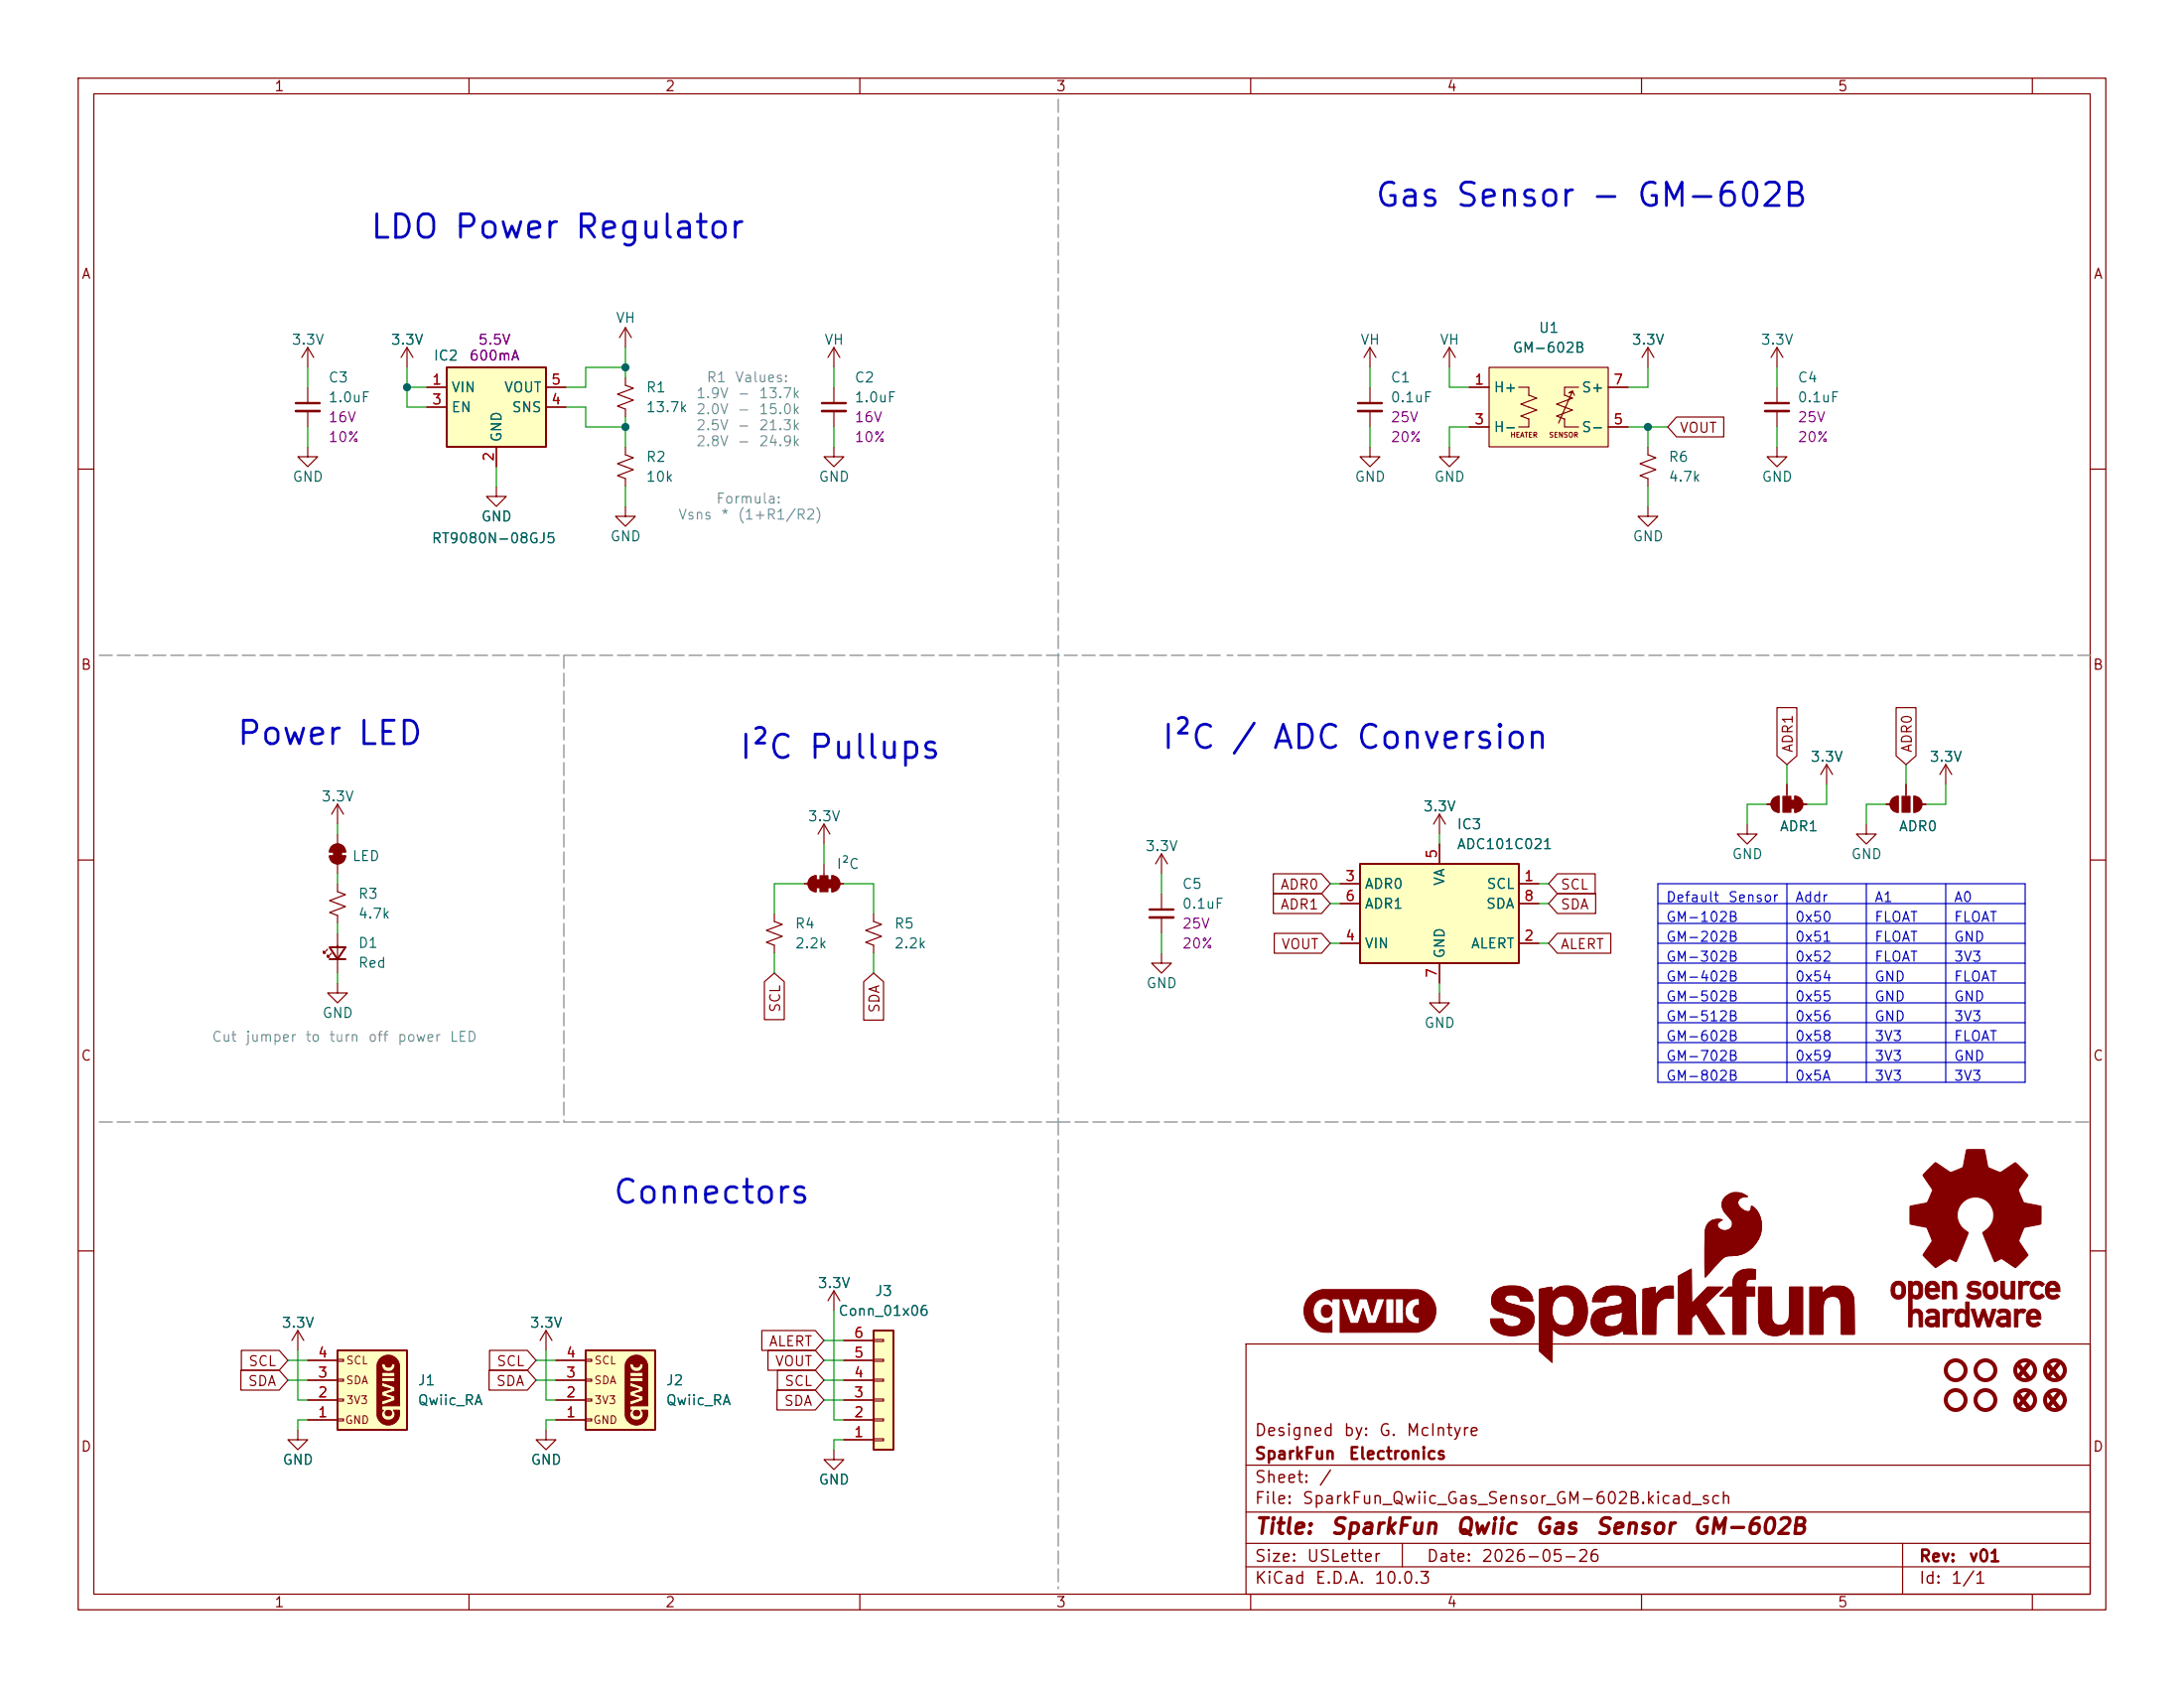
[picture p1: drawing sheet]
<svg xmlns="http://www.w3.org/2000/svg" width="279mm" height="216mm" viewBox="0 0 279 216" stroke-linecap="round" stroke-linejoin="round" font-family="sans-serif">
<g fill="none" stroke="#840000" stroke-width=".15">
<path d="M10 10h259.4v195.9h-259.4zM12 12h255.4v191.9h-255.4zM60 10v2M110 10v2M160 10v2M210 10v2M260 10v2M106.7 57.2v1.2h1.2l-1.2 1.3-1.3-1.3h1.3M175.3 57.2v1.2h1.2l-1.2 1.3-1.3-1.3h1.3M175.3 44.5v2.5M175.3 49.5v2.1M175.3 52.6v2"/>
<path d="M175.3 44.5l-.8 1.2M175.3 44.5l.7 1.2M10 60h2M267.4 60h2M10 110h2M42.2 109.5h2a1.02 1.02 0 0 1-1 1 1.02 1.02 0 0 1-1-1zM42.5 108.3a1.02 1.02 0 0 1 1.1-.3 1.02 1.02 0 0 1 .6 1h-2l.1-.5zM43.2 102.9v2.5M43.2 106.7v1.3M43.2 110.5v1.3M43.2 119.4v5.1M43.2 102.9l-.8 1.2"/>
<path d="M43.2 102.9l.7 1.2M99.1 116.8v1.1l1 .3-2.1 .8 2.1 .8-2.1 .7 1.1 .4v1M102.9 113h1.2M103.7 112.3l.3-.2 .4-.1v2a1.02 1.02 0 0 1-.9-.6 1.02 1.02 0 0 1 .2-1.1zM105.4 105.4l-.8 1.3M105.4 105.4l.8 1.3M105.4 105.4v2.6M105.4 110.5v1.5M106.4 112a1.02 1.02 0 0 1 1 1 1.02 1.02 0 0 1-1 1zM106.7 113h1.2M111.8 116.8v1.1l1 .3-2.1 .8 2.1 .8-2.1 .7 1.1 .4v1M267.4 110h2"/>
<path d="M41.9 121.4l-.5 .5v-.2v.2h.3M42.4 121.9l-.5 .5v-.2v.2h.3M43.2 125.7v1.3h1.2l-1.2 1.3-1.3-1.3h1.3M10 160h2M38.1 170.2l-.8 1.3M38.1 170.2l.8 1.3M38.1 170.2v2.5M159.4 171.9h108v32h-108zM267.4 160h2M159.4 197.4h108M159.4 193.4h108M159.4 187.4h108"/>
<path d="M179.4 197.4v3M243.4 197.4v6.5M60 203.9v2M110 203.9v2M159.4 200.4h108M160 203.9v2M210 203.9v2M260 203.9v2"/>
</g>
<g fill="#840000" stroke="#840000" stroke-width=".15">
<path d="M42.7 108.7h1v1h-1z"/>
<path d="M42.2 109.5h2a1.02 1.02 0 0 1-1 1 1.02 1.02 0 0 1-1-1z"/>
<path d="M42.5 108.3a1.02 1.02 0 0 1 1.1-.3 1.02 1.02 0 0 1 .6 1h-2l.1-.5z"/>
<path d="M105.9 112.5h.5v1h-.5z"/>
<path d="M106.4 112a1.02 1.02 0 0 1 1 1 1.02 1.02 0 0 1-1 1z"/>
<path d="M104.9 112h1v2h-1z"/>
<path d="M104.4 112.5h.5v1h-.5z"/>
<path d="M103.7 112.3l.3-.2 .4-.1v2a1.02 1.02 0 0 1-.9-.6 1.02 1.02 0 0 1 .2-1.1z"/>
</g>
<g fill="none" stroke="#840000" stroke-width=".51">
<circle cx="250.2" cy="179.1" r="1.27"/>
<circle cx="250.2" cy="175.3" r="1.27"/>
<circle cx="254" cy="179.1" r="1.27"/>
<circle cx="259.1" cy="175.3" r="1.27"/>
<circle cx="259.1" cy="179.1" r="1.27"/>
<circle cx="262.9" cy="175.3" r="1.27"/>
<circle cx="262.9" cy="179.1" r="1.27"/>
</g>
<path d="M173.7 51.6h3.1" fill="none" stroke="#840000" stroke-width=".3"/>
<path d="M173.7 52.6h3.1" fill="none" stroke="#840000" stroke-width=".33"/>
<path d="M42.2 121.2h2l-1 1.5zM42.2 122.7h2" fill="none" stroke="#840000" stroke-width=".25"/>
<path d="M43.2 172.7h8.9v10.2h-8.9z" fill="#ffffc2"/>
<g fill="#840000" stroke="#840000" stroke-width=".13">
<path d="M48.7 173.7a1.46 1.46 0 0 1 2.4 .9v5.2h-2.2v-.1l1.6-.6v-.5l-1-.3 1-.4v-2.4h-.8v-.1a.8 .8 0 0 0 .8-.9l-.4-.1a.4 .4 0 0 1-.4 .5 .4 .4 0 0 1-.4-.5l-.5 .1a.82 .82 0 0 0 .9 .9v.1h-.9v.6h1.7v.1h-1.7v.5h1.7v.7l-1.6-.6-.1 .5 1.2 .4-1.1 .3-.1 .5 1.2 .3-1.1 .4-.1 1.2h.3a.82 .82 0 0 0 .4 1.3 .82 .82 0 0 0 1-.8l-.2-.5h.8a1.49 1.49 0 0 1-1.1 1.8 1.49 1.49 0 0 1-1.8-1.2v-6.4l.2-.5z"/>
<circle cx="49.7" cy="180.7" r=".4"/>
</g>
<path d="M43.2 172.7h8.9v10.2h-8.9z" fill="none" stroke="#840000" stroke-width=".25"/>
<path d="M148.6 114.3v2M148.6 117.3v2.1M184.1 127v1.3h1.3l-1.3 1.2-1.2-1.2h1.2M39.4 179.1h3.8M39.4 176.5h3.8M39.4 174h3.8M43.2 173.9h.7v.2h-.7zM43.2 176.4h.7v.3h-.7zM43.2 178.9h.7v.3h-.7zM39.4 181.6h3.8M43.2 181.5h.7v.2h-.7z" fill="none" stroke="#840000" stroke-width=".15"/>
<path d="M147.1 116.3h3" fill="none" stroke="#840000" stroke-width=".3"/>
<path d="M147.1 117.3h3" fill="none" stroke="#840000" stroke-width=".33"/>
<path d="M57.1 47h12.7v10.2h-12.7z" fill="#ffffc2"/>
<path d="M57.1 47h12.7v10.2h-12.7z" fill="none" stroke="#840000" stroke-width=".25"/>
<g fill="none" stroke="#840000" stroke-width=".15">
<path d="M54.6 49.5h2.5M54.6 52.1h2.5M63.5 57.2v2.5M69.8 49.5h2.6M69.8 52.1h2.6M106.7 44.5v2.5M106.7 49.5v2.1M106.7 52.6v2M106.7 44.5l-.8 1.2M106.7 44.5l.7 1.2M43.2 113v1l1 .4-2 .8 2 .8-2 .7 1 .4v1M148.6 109.2l-.8 1.3"/>
<path d="M148.6 109.2l.8 1.3M148.6 109.2v2.6M148.6 121.9v1.3h1.3l-1.3 1.3-1.3-1.3h1.3"/>
</g>
<path d="M105.2 51.6h3" fill="none" stroke="#840000" stroke-width=".3"/>
<path d="M105.2 52.6h3" fill="none" stroke="#840000" stroke-width=".33"/>
<path d="M174 110.5h20.3v12.7h-20.3z" fill="#ffffc2"/>
<path d="M174 110.5h20.3v12.7h-20.3z" fill="none" stroke="#840000" stroke-width=".25"/>
<g fill="none" stroke="#840000" stroke-width=".15">
<path d="M80 57.2v1l1 .3-2 .8 2 .8-2 .7 1 .4v1M80 48.3v1l1 .4-2 .7 2 .8-2 .7 1 .4v1M233.7 97.8l-.8 1.3M233.7 97.8l.7 1.3M233.7 97.8v2.5M171.4 113h2.6M171.4 115.6h2.6M184.1 108v2.5M194.3 113h2.5M194.3 115.6h2.5M226.1 102.9h1.2M226.9 102.2l.3-.3h.4v2a1.02 1.02 0 0 1-.9-.6 1.02 1.02 0 0 1 .2-1.1z"/>
<path d="M228.6 100.3v1.6M229.6 101.9a1.02 1.02 0 0 1 1 1 1.02 1.02 0 0 1-1 1zM229.9 102.9h1.2M171.4 120.7h2.6M184.1 123.2v2.5M194.3 120.7h2.5M106.7 165.1l-.8 1.3M106.7 165.1l.7 1.3M106.7 165.1v2.5M38.1 182.9v1.3h1.3l-1.3 1.2-1.3-1.2h1.3M106.7 185.4v1.3h1.2l-1.2 1.3-1.3-1.3h1.3"/>
</g>
<g fill="#840000" stroke="#840000" stroke-width=".15">
<path d="M229.1 102.4h.5v1h-.5z"/>
<path d="M229.6 101.9a1.02 1.02 0 0 1 1 1 1.02 1.02 0 0 1-1 1z"/>
<path d="M228.1 101.9h1v2h-1z"/>
<path d="M226.9 102.2l.3-.3h.4v2a1.02 1.02 0 0 1-.9-.6 1.02 1.02 0 0 1 .2-1.1z"/>
</g>
<path d="M74.9 172.7h8.9v10.2h-8.9z" fill="#ffffc2"/>
<g fill="#840000" stroke="#840000" stroke-width=".13">
<path d="M80.4 173.7a1.46 1.46 0 0 1 2.5 .9v5.2h-2.3v-.1l1.7-.6v-.5l-1.1-.3 1.1-.4v-2.4h-.9v-.1a.8 .8 0 0 0 .9-.9l-.5-.1a.4 .4 0 0 1-.4 .5 .4 .4 0 0 1-.4-.5l-.4 .1a.82 .82 0 0 0 .8 .9v.1h-.8v.6h1.7v.1h-1.7v.5h1.7v.7l-1.7-.6v.5l1.1 .4-1.1 .3v.5l1.1 .3-1.1 .4v1.2h.2a.82 .82 0 0 0 .4 1.3 .82 .82 0 0 0 1.1-.8l-.2-.5h.8a1.49 1.49 0 0 1-1.1 1.8 1.49 1.49 0 0 1-1.8-1.2v-6.4l.1-.5z"/>
<circle cx="81.5" cy="180.7" r=".4"/>
</g>
<path d="M74.9 172.7h8.9v10.2h-8.9z" fill="none" stroke="#840000" stroke-width=".25"/>
<g fill="none" stroke="#840000" stroke-width=".15">
<path d="M52.1 44.5l-.8 1.2M52.1 44.5l.7 1.2M52.1 44.5v2.5M80 41.9l-.8 1.3M80 41.9l.8 1.3M80 41.9v2.6M69.8 170.2l-.7 1.3M69.8 170.2l.8 1.3M69.8 170.2v2.5M71.1 179.1h3.8M71.1 176.5h3.8M71.1 174h3.8"/>
<path d="M74.9 173.9h.8v.2h-.8zM74.9 176.4h.8v.3h-.8zM74.9 178.9h.8v.3h-.8zM69.8 182.9v1.3h1.3l-1.3 1.2-1.2-1.2h1.2M71.1 181.6h3.8M74.9 181.5h.8v.2h-.8z"/>
</g>
<path d="M111.8 170.2h2.5v15.2h-2.5z" fill="#ffffc2"/>
<path d="M111.8 170.2h2.5v15.2h-2.5z" fill="none" stroke="#840000" stroke-width=".25"/>
<g fill="none" stroke="#840000" stroke-width=".15">
<path d="M185.4 57.2v1.2h1.3l-1.3 1.3-1.3-1.3h1.3M63.5 62.2v1.3h1.3l-1.3 1.3-1.3-1.3h1.3M241.3 102.9h1.3M242.1 102.2l.4-.3h.3v2a1.02 1.02 0 0 1-.9-.6 1.02 1.02 0 0 1 .2-1.1zM243.8 100.3v1.6M244.9 101.9a1.02 1.02 0 0 1 1 1 1.02 1.02 0 0 1-1 1zM245.1 102.9h1.3M107.9 179.1h3.9M107.9 176.5h3.9M107.9 174h3.9M107.9 171.5h3.9M111.8 178.9h1.2v.3h-1.2z"/>
<path d="M111.8 176.4h1.2v.3h-1.2zM111.8 173.9h1.2v.2h-1.2zM111.8 171.3h1.2v.3h-1.2zM107.9 184.2h3.9M107.9 181.6h3.9M111.8 184h1.2v.3h-1.2zM111.8 181.5h1.2v.2h-1.2z"/>
</g>
<g fill="#840000" stroke="#840000" stroke-width=".15">
<path d="M244.9 101.9a1.02 1.02 0 0 1 1 1 1.02 1.02 0 0 1-1 1z"/>
<path d="M243.3 101.9h1v2h-1z"/>
<path d="M242.1 102.2l.4-.3h.3v2a1.02 1.02 0 0 1-.9-.6 1.02 1.02 0 0 1 .2-1.1z"/>
</g>
<path d="M190.5 47h15.2v10.2h-15.2z" fill="#ffffc2"/>
<g fill="none" stroke="#840000" stroke-width=".15">
<path d="M39.4 57.2v1.2h1.2l-1.2 1.3-1.3-1.3h1.3M39.4 44.5v2.5M39.4 49.5v2.1M39.4 52.6v2M39.4 44.5l-.8 1.2M39.4 44.5l.7 1.2M54.6 49.5h2.5M54.6 52.1h2.5M63.5 57.2v2.5M69.8 49.5h2.6M69.8 52.1h2.6M185.4 44.5l-.7 1.2"/>
<path d="M185.4 44.5l.8 1.2M185.4 44.5v2.5M188 49.5h2.5M188 54.6h2.5M190.5 47h15.2v10.2h-15.2zM194.3 49.5h1.3v1l1 .4-2 .8 2 .8-2 .7 1 .4v1h-1.3M201.4 50.5l-.2-.5-.5 .3 .5-.3-1.8 4.1M201.9 49.5h-1.7v1l1 .4-2.1 .8 2.1 .8-2.1 .7 1.1 .4v1h1.7M205.7 49.5h2.6M205.7 54.6h2.6M210.8 57.2v1l1 .3-2 .8 2 .8-2 .7 1 .4v1M210.8 44.5l-.7 1.2"/>
<path d="M210.8 44.5l.8 1.2M210.8 44.5v2.5M214.5 53.3h6v2.6h-6l-1.1-1.3zM227.3 57.2v1.2h1.3l-1.3 1.3-1.2-1.3h1.2M227.3 44.5l-.7 1.2M227.3 44.5l.8 1.2M227.3 44.5v2.5M227.3 49.5v2.1M227.3 52.6v2M80 64.8v1.2h1.3l-1.3 1.3-1.3-1.3h1.3M210.8 64.8v1.2h1.3l-1.3 1.3-1.3-1.3h1.3M227.3 90.5h2.6v6.2l-1.3 1.1-1.3-1.1z"/>
<path d="M242.6 90.5h2.5v6.2l-1.3 1.1-1.2-1.1zM248.9 97.8l-.7 1.3M248.9 97.8l.8 1.3M248.9 97.8v2.5M162.9 111.8h6.2l1.1 1.2-1.1 1.3h-6.2zM162.9 114.3h6.2l1.1 1.3-1.1 1.2h-6.2zM163 119.4h6.1l1.1 1.3-1.1 1.2h-6.1zM171.4 113h2.6M171.4 115.6h2.6M184.1 104.1l-.7 1.3M184.1 104.1l.8 1.3M184.1 104.1v2.6"/>
<path d="M184.1 108v2.5M194.3 113h2.5M194.3 115.6h2.5M199.2 119.4h6.9v2.5h-6.9l-1.1-1.2zM199.2 111.8h4.9v2.5h-4.9l-1.1-1.3zM199.2 114.3h4.9v2.5h-4.9l-1.1-1.2zM223.5 105.4v1.3h1.3l-1.3 1.3-1.3-1.3h1.3M226.1 102.9h1.2M228.6 100.3v1.3M229.9 102.9h1.2M238.8 105.4v1.3h1.2l-1.2 1.3-1.3-1.3h1.3M241.3 102.9h1.3"/>
<path d="M243.8 100.3v1.3M245.1 102.9h1.3M97.8 125.6l1.3-1.1 1.2 1.1v4.8h-2.5zM110.5 125.6l1.3-1.1 1.2 1.1v4.9h-2.5zM171.4 120.7h2.6M184.1 123.2v2.5M194.3 120.7h2.5M30.8 175.3h4.9l1.1 1.2-1.1 1.3h-4.9zM30.9 172.7h4.8l1.1 1.3-1.1 1.3h-4.8zM39.4 179.1h3.8M39.4 176.5h3.8M39.4 174h3.8"/>
<path d="M62.6 175.3h4.9l1.1 1.2-1.1 1.3h-4.9zM62.6 172.7h4.9l1.1 1.3-1.1 1.3h-4.9zM71.1 179.1h3.8M71.1 176.5h3.8M71.1 174h3.8M97.5 170.2h6.8l1.1 1.3-1.1 1.2h-6.8zM98.2 172.7h6.1l1.1 1.3-1.1 1.3h-6.1zM99.4 177.8h4.9l1.1 1.3-1.1 1.2h-4.9zM99.5 175.3h4.8l1.1 1.2-1.1 1.3h-4.8zM107.9 179.1h3.9M107.9 176.5h3.9M107.9 174h3.9"/>
<path d="M107.9 171.5h3.9M39.4 181.6h3.8M71.1 181.6h3.8M107.9 181.6h3.9M107.9 184.2h3.9"/>
</g>
<path d="M37.8 51.6h3.1M225.8 51.6h3.1" fill="none" stroke="#840000" stroke-width=".3"/>
<path d="M37.8 52.6h3.1M225.8 52.6h3.1" fill="none" stroke="#840000" stroke-width=".33"/>
<g fill="#840000" stroke="#840000" stroke-width=".13">
<path d="M191.2 165.3a3.2 3.2 0 0 1 2.9-.8 2.1 2.1 0 0 1 2 1.9h-1.6a.91 .91 0 0 0-1.1-.8 .68 .68 0 0 0-.9 .5l.1 .3a7.5 7.5 0 0 0 2.5 .8 1.62 1.62 0 0 1 .9 2.6 3.2 3.2 0 0 1-3 1 2.25 2.25 0 0 1-2.3-2.1h1.6a1.29 1.29 0 0 0 .9 1 1.29 1.29 0 0 0 1.3-.5 .56 .56 0 0 0-.4-.8l-.3-.1a7 7 0 0 1-2.7-1 1.67 1.67 0 0 1 .1-2z"/>
<path d="M196.9 164.9l1.6-.3v.8a2.5 2.5 0 0 1 2.6-.8 2.5 2.5 0 0 1 1.8 2 3.4 3.4 0 0 1-1.4 4 2.41 2.41 0 0 1-2.9-.7v4.4l-1.7-1.5v-5.1h1.6a1.53 1.53 0 0 0 1.9 1.8 1.63 1.63 0 0 0 1-1.8 1.71 1.71 0 0 0-1.2-1.9 1.46 1.46 0 0 0-1.6 1.6l-.1 .3h-1.6z"/>
<path d="M204.3 165.1a4.1 4.1 0 0 1 4.4-.1l.5 .7 .1 4.1 .1 .9-1.7-.1-.1-.5a2.98 2.98 0 0 1-3.5 .2l-.5-.7v-.7h1.6a.76 .76 0 0 0 .9 .8 1.3 1.3 0 0 0 1.5-1.6v-.3l-.5 .1a3.9 3.9 0 0 0-1.7 .5l-.2 .5h-1.6a1.66 1.66 0 0 1 1.5-1.6l.4-.1a4 4 0 0 0 1.9-.5 .76 .76 0 0 0 0-.8 .76 .76 0 0 0-.8-.3 .96 .96 0 0 0-1.2 .9h-1.7l.2-.8z"/>
<path d="M210.2 164.9l1.5-.3 .1 1.1a2.13 2.13 0 0 1 2.3-1.2v1.5h-.5a1.51 1.51 0 0 0-1.7 1.7l-.1 3h-1.6z"/>
<path d="M214.7 163.2l1.7-.9v4.4l2.1-2.1h1.9l-2.2 2.3 2.4 3.7-1.9 .1-1.7-2.7-.6 .6v2.1h-1.7z"/>
<path d="M220.7 153.1a2.13 2.13 0 0 1 2.9-.1 .99 .99 0 0 0-1.3 .8 1.5 1.5 0 0 0 1.5 1.1l.1-.1 .2-.5a2.66 2.66 0 0 1 1.3 2.5 3.9 3.9 0 0 1-4.2 3.8 2.13 2.13 0 0 0-1.5 1l-1.6 1.7v-4.2a5.2 5.2 0 0 1 .3-2.4 1.71 1.71 0 0 1 1.9-.7 .64 .64 0 0 0-.5 .4 .64 .64 0 0 0 .1 .7 .98 .98 0 0 0 1.2 .2 .98 .98 0 0 0 .5-1.2l-.2-.2a3.2 3.2 0 0 1-1.1-1.9l.2-.6z"/>
<path d="M222.1 163a2.63 2.63 0 0 1 2.5-.6v1.2a1.14 1.14 0 0 0-1.2 .3v.7h1.1v1.2h-1.1v4.9h-1.7v-4.9h-1.7l1.2-1.2h.5l.1-1.1z"/>
<path d="M225 164.6h1.6l.1 4.1a1.12 1.12 0 0 0 1.5 .7 1.52 1.52 0 0 0 .7-1.6v-3.2h1.7v6.1h-1.6v-.9a2.34 2.34 0 0 1-3.7 .2 4.1 4.1 0 0 1-.3-2.3z"/>
<path d="M231.5 164.6h1.6v.9a2.42 2.42 0 0 1 2.7-1 2.11 2.11 0 0 1 1.4 2.4v3.8h-1.6v-2.3a5.3 5.3 0 0 0-.3-2.2 1.19 1.19 0 0 0-1.4-.3 1.19 1.19 0 0 0-.7 1.3v3.5h-1.7z"/>
<path d="M242.2 164.1a.97 .97 0 0 1 1.2-.1 .97 .97 0 0 1 .4 1.2 .94 .94 0 0 1-1 1 .94 .94 0 0 1-.9-1.2h.5a.5 .5 0 0 0 .5 .7 .5 .5 0 0 0 .4-.7 .49 .49 0 0 0-.4-.7 .49 .49 0 0 0-.5 .7h-.5l.1-.5z"/>
<path d="M244.2 163.9h.4v.2a.81 .81 0 0 1 1-.1 .81 .81 0 0 1 .4 .9v.2a.82 .82 0 0 1-.4 .9 .82 .82 0 0 1-1-.1v1.8a.81 .81 0 0 1 1-.2 .81 .81 0 0 1 .4 1v1.2h-.5v-1.2a.47 .47 0 0 0-.4-.6 .47 .47 0 0 0-.5 .6v1.2h-.4v-4.7h.4v.2a.44 .44 0 0 0 .5 .5 .44 .44 0 0 0 .4-.6 .54 .54 0 0 0-.4-.8 .47 .47 0 0 0-.5 .7h-.4z"/>
<path d="M246.4 167.7a1.02 1.02 0 0 1 1.7 .3v1.7h-.5v-.2a.8 .8 0 0 1-.8 .2 .8 .8 0 0 1-.5-.7h.4a.47 .47 0 0 0 .6 .3 .47 .47 0 0 0 .3-.6l-.7 .1-.2 .2h-.4a.77 .77 0 0 1 .9-.6l.4-.1a.4 .4 0 0 0-.1-.4 .4 .4 0 0 0-.5 0h-.1a.3 .3 0 0 1-.5-.2z"/>
<path d="M246.5 164.2a.92 .92 0 0 1 1.1-.3 .92 .92 0 0 1 .5 1v.3h-1.4a.58 .58 0 0 0 .4 .5 .58 .58 0 0 0 .6-.2l.4 .3a1.05 1.05 0 0 1-1.3 .3 1.05 1.05 0 0 1-.5-1.3h1.4a.47 .47 0 0 0-.5-.5 .47 .47 0 0 0-.5 .5h-.4z"/>
<path d="M248.5 163.9h.5v.2a.84 .84 0 0 1 1-.1 .84 .84 0 0 1 .3 1v1.1h-.4v-1.1a.48 .48 0 0 0-.5-.7 .48 .48 0 0 0-.4 .7v1.1h-.5z"/>
<path d="M248.6 167.4h.5v.3a.78 .78 0 0 1 1-.1l-.3 .4a.48 .48 0 0 0-.6 0 .48 .48 0 0 0-.1 .5v1.2h-.5z"/>
<path d="M251.5 166.5h.4v3.2h-.4v-.2a.8 .8 0 0 1-1 .1 .8 .8 0 0 1-.4-.9v-.1h.5a.48 .48 0 0 0 .4 .7 .48 .48 0 0 0 .5-.7 .48 .48 0 0 0-.5-.7 .48 .48 0 0 0-.4 .7h-.5a.83 .83 0 0 1 .3-1 .83 .83 0 0 1 .9 0l.2 .1z"/>
<path d="M251.9 164.1l.5-.2a1.28 1.28 0 0 1 1 .3l-.3 .3a.73 .73 0 0 0-.9 0v.2l.3 .1a.72 .72 0 0 1 1 .6 .72 .72 0 0 1-.9 .8 1.26 1.26 0 0 1-1.1-.4l.4-.3a.79 .79 0 0 0 1.1 0v-.1a.63 .63 0 0 0-.7-.2 .64 .64 0 0 1-.6-.4 .64 .64 0 0 1 .2-.7z"/>
<path d="M252.2 167.5l.4-.1 .5 1.6 .4-1.3a.29 .29 0 0 1 .4-.3l.5 1.5 .5-1.4h.4l-.7 2.2h-.4l-.4-1.5-.4 1.2a.25 .25 0 0 1-.3 .3h-.2z"/>
<path d="M254 164.1a.93 .93 0 0 1 1.1-.1 .93 .93 0 0 1 .5 .9 .95 .95 0 0 1-.8 1.3 .95 .95 0 0 1-1.1-1.1h.5a.49 .49 0 0 0 .6 .6 .49 .49 0 0 0 .3-.7 .49 .49 0 0 0-.4-.7 .49 .49 0 0 0-.5 .6v.2h-.5l.1-.7z"/>
<path d="M255.5 167.7a1.08 1.08 0 0 1 1.7 .2v1.8h-.5v-.2a.81 .81 0 0 1-1.3-.5h.4a.54 .54 0 0 0 .9 .1v-.4l-.6 .1h-.2l-.1 .2h-.4a.77 .77 0 0 1 .9-.6l.4-.1a.4 .4 0 0 0-.1-.4 .4 .4 0 0 0-.5 0l-.2 .1z"/>
<path d="M256 163.9h.4v1.1a.46 .46 0 0 0 .4 .7 .46 .46 0 0 0 .5-.6v-1.2h.5v2.2h-.5v-.2a.81 .81 0 0 1-1.3-.3z"/>
<path d="M247.1 149.1l.5-.4 1.6 1a.48 .48 0 0 0 .7 .1l1-.4a.42 .42 0 0 0 .3-.5l.4-1.8 2.1-.1 .2 .1 .4 1.9a.39 .39 0 0 0 .4 .5l1.2 .5 1.9-1.3 .4 .4 1.2 1.2-1.2 1.9 .5 1.2a.57 .57 0 0 0 .7 .5l1.7 .4v2.2l-2.1 .5-.6 1.3a.51 .51 0 0 0 .1 .8l1 1.4-.2 .2-1.5 1.4-1.4-.9a.5 .5 0 0 0-.8 0l-.4 .2-.1-.1-1.4-3.4a.24 .24 0 0 1 0-.3 .24 .24 0 0 1 .2-.1 2.34 2.34 0 0 0 .5-3.6 2.34 2.34 0 0 0-3.6 .2 2.34 2.34 0 0 0 .9 3.5l.1 .2-1.5 3.5-.1 .1-.3-.2a.54 .54 0 0 0-.9 .1l-1.4 .8-.2-.1-1.4-1.5 .8-1.2a.66 .66 0 0 0 .4-.7l-.6-1.3a.41 .41 0 0 0-.5-.4l-1.7-.3-.1-.5 .1-1.8 1.7-.4a.55 .55 0 0 0 .6-.5l.4-.9a.38 .38 0 0 0 0-.6l-1.1-1.6z"/>
<path d="M257.7 167.4h.4v.3a.69 .69 0 0 1 1.1-.1l-.3 .4a.51 .51 0 0 0-.6 0 .51 .51 0 0 0-.2 .6v1.1h-.4z"/>
<path d="M258.3 163.9h.4v.2l.5-.2h.3l.3 .1-.2 .2a.27 .27 0 0 1-.4 .1 .42 .42 0 0 0-.5 .6v1.2h-.4z"/>
<path d="M259.6 167.6a.98 .98 0 0 1 1.1 0 .98 .98 0 0 1 .4 1.1h-1.4a.58 .58 0 0 0 .4 .6 .58 .58 0 0 0 .6-.2l.3 .3a1.05 1.05 0 0 1-1.3 .2 1.05 1.05 0 0 1-.5-1.2h1.4a.47 .47 0 0 0-.5-.5 .47 .47 0 0 0-.4 .5h-.5l.1-.4z"/>
<path d="M260 164.1a1.05 1.05 0 0 1 1.5 .2l-.3 .3a.6 .6 0 0 0-.7-.2 .6 .6 0 0 0-.3 .7 .57 .57 0 0 0 .4 .6 .57 .57 0 0 0 .6-.2l.3 .2a1.01 1.01 0 0 1-1.3 .3 1.01 1.01 0 0 1-.5-1.2z"/>
<path d="M262 164.1a.93 .93 0 0 1 1-.1 .93 .93 0 0 1 .5 .9v.3h-1.4a.64 .64 0 0 0 1.1 .4l.3 .2a1.05 1.05 0 0 1-1.3 .2 1.05 1.05 0 0 1-.5-1.2h1.4a.47 .47 0 0 0-.5-.5 .47 .47 0 0 0-.5 .5h-.4l.1-.4z"/>
<path d="M169.2 167.1a.73 .73 0 0 1 1 0 .73 .73 0 0 1 .1 1 .69 .69 0 0 1-.9 .3 .69 .69 0 0 1-.4-.8z"/>
<path d="M167.7 165.7l.5-.4 .9-.4 12 .1a2.74 2.74 0 0 1 2.6 2.6 2.74 2.74 0 0 1-2.4 2.8h-9.9v-4.3h.2l1.1 3.2h1.1l.6-2 .6 2h4.6v-1.6h.2a1.51 1.51 0 0 0 1.8 1.6v-.8a.76 .76 0 0 1-.8-.8 .76 .76 0 0 1 .8-.8v-.8a1.54 1.54 0 0 0-1.8 1.6h-.2v-1.6h-1.1v3.2h-.2v-3.2h-1v3.2h-1.3l1.1-3.2h-.9l-.7 2.1-.6-2.1h-1l-.6 2.1-.6-1.8a.23 .23 0 0 0-.1-.3 .23 .23 0 0 0-.2 0h-2v.4a1.42 1.42 0 0 0-1.7-.2 1.42 1.42 0 0 0-.7 1.6 1.39 1.39 0 0 0 .9 1.3 1.39 1.39 0 0 0 1.5-.3v1.5a3.1 3.1 0 0 1-3.4-1.7 2.74 2.74 0 0 1 .7-3z"/>
</g>
<circle cx="254" cy="175.3" r="1.27" fill="none" stroke="#840000" stroke-width=".51"/>
<g fill="none" stroke="#0000c2" stroke-width=".15">
<path d="M212.1 115.6h47M212.1 118.1h47M212.1 113h47v25.4h-47zM228.6 113v25.4M238.8 113v25.4M248.9 113v25.4M212.1 120.7h47M212.1 123.2h47M212.1 125.7h47M212.1 128.3h47M212.1 130.8h47M212.1 133.4h47"/>
<path d="M212.1 135.9h47"/>
</g>
<path d="M135.4 12.7v130.8M12.7 83.8h143.5M72.1 83.8v59.7M267.5 83.8h-110.5M12.7 143.5h122.7M135.4 143.5v59.7M267.2 143.5h-131.8" fill="none" stroke="#848484" stroke-width=".15" stroke-dasharray="1.7 .6"/>
<g fill="none" stroke="#009600" stroke-width=".15">
<path d="M39.4 47v2.5M39.4 54.6v2.6M52.1 49.5h2.5M52.1 47v5.1h2.5M63.5 59.7v2.5M72.4 52.1h2.5v2.5h5.1M80 44.5v3.8M80 53.3v3.9M80 47h-5.1v2.5h-2.5M106.7 47v2.5M106.7 54.6v2.6M175.3 47v2.5"/>
<path d="M175.3 54.6v2.6M185.4 47v2.5h2.6M188 54.6h-2.6v2.6M208.3 54.6h5.1M210.8 47v2.5h-2.5M210.8 54.6v2.6M227.3 47v2.5M227.3 54.6v2.6M80 62.2v2.6M210.8 62.2v2.6M228.6 97.8v2.5M243.8 97.8v2.5"/>
<path d="M43.2 105.4v1.3M43.2 111.8v1.2M43.2 118.1v1.3M102.9 113h-3.8v3.8M105.4 108v2.5M107.9 113h3.9v3.8M148.6 111.8v2.5M148.6 119.4v2.5M170.2 113h1.2M170.2 115.6h1.2M184.1 106.7v1.3M196.8 113h1.3"/>
<path d="M196.8 115.6h1.3M226.1 102.9h-2.6v2.5M233.7 100.3v2.6h-2.6M241.3 102.9h-2.5v2.5M248.9 100.3v2.6h-2.5M43.2 124.5v1.2M99.1 121.9v2.6M111.8 121.9v2.6M170.2 120.7h1.2M184.1 125.7v1.3M196.8 120.7h1.3M36.8 176.5h2.6"/>
<path d="M36.8 174h2.6M38.1 172.7v6.4h1.3M68.6 176.5h2.5M68.6 174h2.5M69.8 172.7v6.4h1.3M105.4 176.5h2.5M105.4 174h2.5M105.4 171.5h2.5M105.4 179.1h2.5M106.7 167.6v14h1.2M39.4 181.6h-1.3v1.3M71.1 181.6h-1.3v1.3"/>
<path d="M107.9 184.2h-1.2v1.2"/>
</g>
<g fill="#009600" stroke="#009600" stroke-width=".13">
<circle cx="80" cy="54.6" r=".46"/>
<circle cx="80" cy="47" r=".46"/>
<circle cx="52.1" cy="49.5" r=".46"/>
<circle cx="210.8" cy="54.6" r=".46"/>
</g>
<g font-size="3" fill="#0000c2">
<text x="175.7" y="27.2">Gas Sensor - GM-602B</text>
<text x="47.2" y="31.3">LDO Power Regulator</text>
<text x="30.1" y="96">Power LED</text>
<text x="94.4" y="97.8">I²C Pullups</text>
<text x="148.4" y="96.5">I²C / ADC Conversion</text>
<text x="78.2" y="154.7">Connectors</text>
</g>
<g font-size="2.5" fill="#840000">
<text x="257.6" y="176.9">x x</text>
<text x="257.6" y="180.7">x x</text>
</g>
<g font-size="2" fill="#840000">
<text x="160.4" y="196.7">Title:</text>
<text x="170.1" y="196.7">SparkFun</text>
<text x="186.1" y="196.7">Qwiic</text>
<text x="196.2" y="196.7">Gas</text>
<text x="204" y="196.7">Sensor</text>
<text x="216.4" y="196.7">GM-602B</text>
</g>
<g font-size="1.5" fill="#840000">
<text x="160.4" y="184">Designed</text>
<text x="171.8" y="184">by:</text>
<text x="176.3" y="184">G.</text>
<text x="179.8" y="184">McIntyre</text>
<text x="160.4" y="190">Sheet:</text>
<text x="160.4" y="187">SparkFun</text>
<text x="168.6" y="190">/</text>
<text x="172.4" y="187">Electronics</text>
<text x="160.4" y="192.7">File:</text>
<text x="166.5" y="192.7">SparkFun_Qwiic_Gas_Sensor_GM-602B.kicad_sch</text>
<text x="160.4" y="202.9">KiCad</text>
<text x="160.4" y="200.1">Size:</text>
<text x="167.1" y="200.1">USLetter</text>
<text x="168.1" y="202.9">E.D.A.</text>
<text x="175.7" y="202.9">10.0.3</text>
<text x="182.4" y="200.1">Date:</text>
<text x="189.4" y="200.1">2026-05-26</text>
<text x="245.4" y="200.1">Rev:</text>
<text x="245.4" y="202.9">Id:</text>
<text x="249.5" y="202.9">1/1</text>
<text x="251.8" y="200.1">v01</text>
</g>
<g font-size="1.3" fill="#840000">
<text x="35" y="12">1</text>
<text x="85" y="12">2</text>
<text x="135" y="12">3</text>
<text x="185" y="12">4</text>
<text x="235" y="12">5</text>
<text x="10.3" y="36">A</text>
<text x="267.7" y="36">A</text>
<text x="214.8" y="55.7">VOUT</text>
<text x="10.3" y="86">B</text>
<text x="267.7" y="86">B</text>
<text x="229.7" y="96.4" transform="rotate(-90 229.7 96.4)">ADR1</text>
<text x="244.9" y="96.4" transform="rotate(-90 244.9 96.4)">ADR0</text>
<text x="163.7" y="114.1">ADR0</text>
<text x="163.7" y="116.6">ADR1</text>
<text x="199.5" y="114.1">SCL</text>
<text x="199.5" y="116.6">SDA</text>
<text x="163.8" y="121.7">VOUT</text>
<text x="199.5" y="121.7">ALERT</text>
<text x="100.1" y="129.6" transform="rotate(-90 100.1 129.6)">SCL</text>
<text x="112.8" y="129.7" transform="rotate(-90 112.8 129.7)">SDA</text>
<text x="10.3" y="136">C</text>
<text x="267.7" y="136">C</text>
<text x="98.3" y="172.5">ALERT</text>
<text x="31.6" y="177.6">SDA</text>
<text x="31.7" y="175.1">SCL</text>
<text x="63.4" y="177.6">SDA</text>
<text x="63.4" y="175.1">SCL</text>
<text x="99.1" y="175.1">VOUT</text>
<text x="100.3" y="177.6">SCL</text>
<text x="10.3" y="186">D</text>
<text x="100.2" y="180.1">SDA</text>
<text x="267.7" y="186">D</text>
<text x="35" y="205.9">1</text>
<text x="85" y="205.9">2</text>
<text x="135" y="205.9">3</text>
<text x="185" y="205.9">4</text>
<text x="235" y="205.9">5</text>
</g>
<g font-size="1.3" fill="#006464">
<text x="78.7" y="41.6">VH</text>
<text x="37.2" y="44.4">3.3V</text>
<text x="49.9" y="44.4">3.3V</text>
<text x="55.4" y="46.4">IC2</text>
<text x="105.4" y="44.4">VH</text>
<text x="173.9" y="44.4">VH</text>
<text x="184.1" y="44.4">VH</text>
<text x="193.4" y="45.4">GM-602B</text>
<text x="196.7" y="42.9">U1</text>
<text x="208.7" y="44.4">3.3V</text>
<text x="225.2" y="44.4">3.3V</text>
<text x="41.9" y="49.2">C3</text>
<text x="41.9" y="51.8">1.0uF</text>
<text x="57.7" y="50.5">VIN</text>
<text x="57.7" y="53">EN</text>
<text x="64.4" y="50.5">VOUT</text>
<text x="65.4" y="53">SNS</text>
<text x="82.6" y="50.5">R1</text>
<text x="82.6" y="53">13.7k</text>
<text x="109.2" y="49.2">C2</text>
<text x="109.2" y="51.8">1.0uF</text>
<text x="177.8" y="49.2">C1</text>
<text x="177.8" y="51.8">0.1uF</text>
<text x="191" y="50.5">H+</text>
<text x="202.2" y="50.5">S+</text>
<text x="229.9" y="49.2">C4</text>
<text x="229.9" y="51.8">0.1uF</text>
<text x="64.5" y="56.6" transform="rotate(-90 64.5 56.6)">GND</text>
<text x="82.6" y="59.4">R2</text>
<text x="191" y="55.6">H-</text>
<text x="202.2" y="55.6">S-</text>
<text x="213.4" y="59.4">R6</text>
<text x="37.3" y="61.9">GND</text>
<text x="82.6" y="61.9">10k</text>
<text x="104.6" y="61.9">GND</text>
<text x="173.2" y="61.9">GND</text>
<text x="183.4" y="61.9">GND</text>
<text x="213.4" y="61.9">4.7k</text>
<text x="225.3" y="61.9">GND</text>
<text x="55.1" y="69.8">RT9080N-08GJ5</text>
<text x="61.5" y="67">GND</text>
<text x="78" y="69.6">GND</text>
<text x="208.8" y="69.6">GND</text>
<text x="231.5" y="97.7">3.3V</text>
<text x="246.8" y="97.7">3.3V</text>
<text x="41" y="102.8">3.3V</text>
<text x="103.3" y="105.4">3.3V</text>
<text x="182" y="104.1">3.3V</text>
<text x="186.3" y="106.4">IC3</text>
<text x="227.6" y="106.6">ADR1</text>
<text x="242.8" y="106.6">ADR0</text>
<text x="45" y="110.4">LED</text>
<text x="106.9" y="111.5">I²C</text>
<text x="146.4" y="109.2">3.3V</text>
<text x="185.1" y="113.4" transform="rotate(-90 185.1 113.4)">VA</text>
<text x="186.3" y="108.9">ADC101C021</text>
<text x="221.5" y="110.2">GND</text>
<text x="236.7" y="110.2">GND</text>
<text x="45.7" y="115.3">R3</text>
<text x="45.7" y="117.8">4.7k</text>
<text x="101.6" y="119.1">R4</text>
<text x="114.3" y="119.1">R5</text>
<text x="151.1" y="114">C5</text>
<text x="151.1" y="116.5">0.1uF</text>
<text x="174.5" y="114">ADR0</text>
<text x="174.5" y="116.5">ADR1</text>
<text x="190" y="116.5">SDA</text>
<text x="190.1" y="114">SCL</text>
<text x="45.7" y="121.6">D1</text>
<text x="45.7" y="124.1">Red</text>
<text x="101.6" y="121.6">2.2k</text>
<text x="114.3" y="121.6">2.2k</text>
<text x="174.5" y="121.6">VIN</text>
<text x="185.1" y="122.7" transform="rotate(-90 185.1 122.7)">GND</text>
<text x="188.1" y="121.6">ALERT</text>
<text x="41.1" y="130.5">GND</text>
<text x="146.6" y="126.7">GND</text>
<text x="182.1" y="131.8">GND</text>
<text x="104.5" y="165.1">3.3V</text>
<text x="111.8" y="166.1">J3</text>
<text x="35.9" y="170.1">3.3V</text>
<text x="67.7" y="170.1">3.3V</text>
<text x="107.2" y="168.6">Conn_01x06</text>
<text x="53.3" y="177.5">J1</text>
<text x="85.1" y="177.5">J2</text>
<text x="53.3" y="180">Qwiic_RA</text>
<text x="85.1" y="180">Qwiic_RA</text>
<text x="36.1" y="187.7">GND</text>
<text x="67.8" y="187.7">GND</text>
<text x="104.6" y="190.2">GND</text>
</g>
<g font-size="1.3" fill="#840084">
<text x="59.9" y="46.4">600mA</text>
<text x="61.1" y="44.4">5.5V</text>
<text x="41.9" y="54.3">16V</text>
<text x="41.9" y="56.9">10%</text>
<text x="109.2" y="54.3">16V</text>
<text x="109.2" y="56.9">10%</text>
<text x="177.8" y="54.3">25V</text>
<text x="177.8" y="56.9">20%</text>
<text x="229.9" y="54.3">25V</text>
<text x="229.9" y="56.9">20%</text>
<text x="151.1" y="119.1">25V</text>
<text x="151.1" y="121.6">20%</text>
</g>
<g font-size="1.3" fill="#a90000">
<text x="55.2" y="49.5">1</text>
<text x="55.2" y="52">3</text>
<text x="70.4" y="52">4</text>
<text x="70.4" y="49.5">5</text>
<text x="188.5" y="49.5">1</text>
<text x="206.3" y="49.5">7</text>
<text x="63.5" y="59.1" transform="rotate(-90 63.5 59.1)">2</text>
<text x="188.5" y="54.6">3</text>
<text x="206.3" y="54.6">5</text>
<text x="172" y="113">3</text>
<text x="184.1" y="109.9" transform="rotate(-90 184.1 109.9)">5</text>
<text x="194.9" y="113">1</text>
<text x="172" y="115.5">6</text>
<text x="194.9" y="115.5">8</text>
<text x="172" y="120.6">4</text>
<text x="184.1" y="125.2" transform="rotate(-90 184.1 125.2)">7</text>
<text x="194.9" y="120.6">2</text>
<text x="40.6" y="174">4</text>
<text x="72.3" y="174">4</text>
<text x="109.1" y="174">5</text>
<text x="109.1" y="171.4">6</text>
<text x="40.6" y="179">2</text>
<text x="40.6" y="176.5">3</text>
<text x="72.3" y="179">2</text>
<text x="72.3" y="176.5">3</text>
<text x="109.1" y="179">3</text>
<text x="109.1" y="176.5">4</text>
<text x="40.6" y="181.6">1</text>
<text x="72.3" y="181.6">1</text>
<text x="109.1" y="184.1">1</text>
<text x="109.1" y="181.6">2</text>
</g>
<g font-size="1.3" fill="#848484">
<text x="89" y="51.3">1.9V</text>
<text x="89" y="53.3">2.0V</text>
<text x="90.3" y="49.2">R1</text>
<text x="93.9" y="49.2">Values:</text>
<text x="94.2" y="51.3">-</text>
<text x="94.2" y="53.3">-</text>
<text x="97" y="51.3">13.7k</text>
<text x="97" y="53.3">15.0k</text>
<text x="89" y="55.3">2.5V</text>
<text x="89" y="57.4">2.8V</text>
<text x="94.2" y="55.3">-</text>
<text x="94.2" y="57.4">-</text>
<text x="97" y="55.3">21.3k</text>
<text x="97" y="57.4">24.9k</text>
<text x="91.5" y="64.7">Formula:</text>
<text x="86.7" y="66.8">Vsns</text>
<text x="92.1" y="66.8">*</text>
<text x="94.3" y="66.8">(1+R1/R2)</text>
<text x="27" y="133.6">Cut</text>
<text x="31.3" y="133.6">jumper</text>
<text x="39" y="133.6">to</text>
<text x="42" y="133.6">turn</text>
<text x="47" y="133.6">off</text>
<text x="50.8" y="133.6">power</text>
<text x="57.4" y="133.6">LED</text>
</g>
<g font-size="1.3" fill="#0000c2">
<text x="213" y="115.7">Default</text>
<text x="213" y="118.2">GM-102B</text>
<text x="221" y="115.7">Sensor</text>
<text x="229.6" y="115.7">Addr</text>
<text x="229.6" y="118.2">0x50</text>
<text x="239.7" y="115.7">A1</text>
<text x="239.7" y="118.2">FLOAT</text>
<text x="249.9" y="115.7">A0</text>
<text x="249.9" y="118.2">FLOAT</text>
<text x="213" y="120.8">GM-202B</text>
<text x="213" y="123.3">GM-302B</text>
<text x="213" y="125.9">GM-402B</text>
<text x="229.6" y="120.8">0x51</text>
<text x="229.6" y="123.3">0x52</text>
<text x="229.6" y="125.9">0x54</text>
<text x="239.7" y="120.8">FLOAT</text>
<text x="239.7" y="123.3">FLOAT</text>
<text x="239.7" y="125.9">GND</text>
<text x="249.9" y="120.8">GND</text>
<text x="249.9" y="123.3">3V3</text>
<text x="249.9" y="125.9">FLOAT</text>
<text x="213" y="128.4">GM-502B</text>
<text x="213" y="130.9">GM-512B</text>
<text x="229.6" y="128.4">0x55</text>
<text x="229.6" y="130.9">0x56</text>
<text x="239.7" y="128.4">GND</text>
<text x="239.7" y="130.9">GND</text>
<text x="249.9" y="128.4">GND</text>
<text x="249.9" y="130.9">3V3</text>
<text x="213" y="133.5">GM-602B</text>
<text x="213" y="136">GM-702B</text>
<text x="229.6" y="133.5">0x58</text>
<text x="229.6" y="136">0x59</text>
<text x="239.7" y="133.5">3V3</text>
<text x="239.7" y="136">3V3</text>
<text x="249.9" y="133.5">FLOAT</text>
<text x="249.9" y="136">GND</text>
<text x="213" y="138.6">GM-802B</text>
<text x="229.6" y="138.6">0x5A</text>
<text x="239.7" y="138.6">3V3</text>
<text x="249.9" y="138.6">3V3</text>
</g>
<g font-size="1" fill="#840000">
<text x="44.2" y="177.3">SDA</text>
<text x="44.2" y="174.8">SCL</text>
<text x="44.2" y="179.8">3V3</text>
<text x="75.9" y="177.3">SDA</text>
<text x="76" y="174.8">SCL</text>
<text x="76" y="179.8">3V3</text>
<text x="44.1" y="182.4">GND</text>
<text x="75.8" y="182.4">GND</text>
</g>
<g font-size=".6" fill="#840000">
<text x="193.2" y="56.1">HEATER</text>
<text x="198.1" y="56.1">SENSOR</text>
</g>
</svg>
